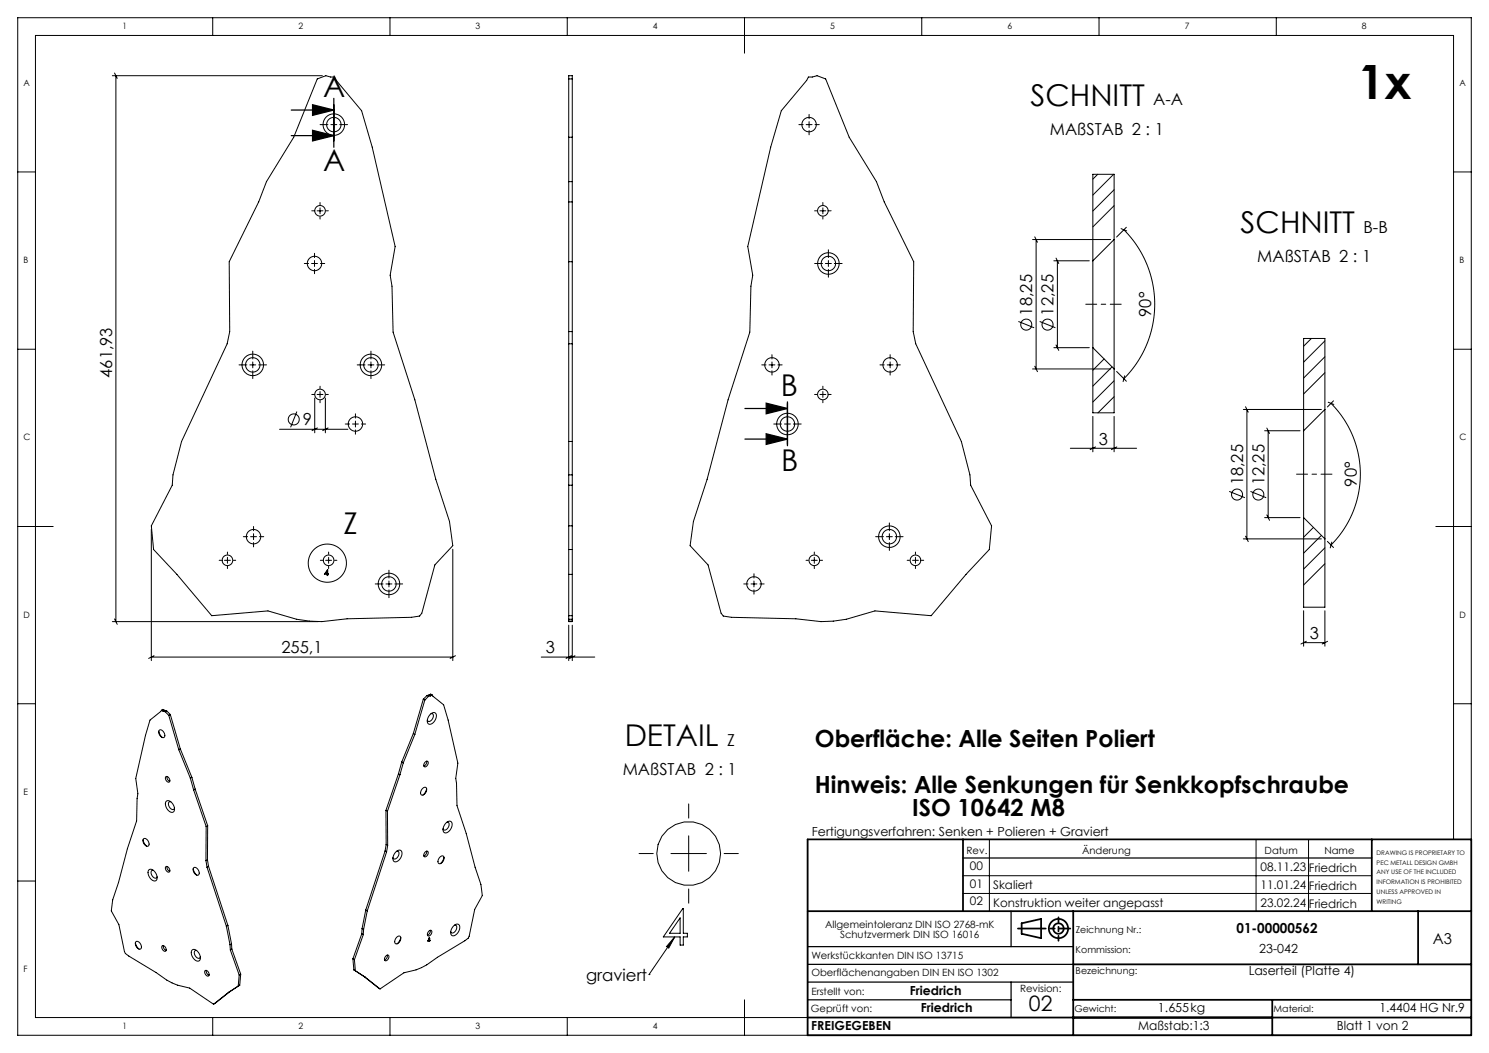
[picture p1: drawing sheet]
<svg xmlns="http://www.w3.org/2000/svg" width="420mm" height="297mm" viewBox="0 0 420 297" stroke-linecap="round" stroke-linejoin="round" font-family="sans-serif">
<g fill="none" stroke="#000" stroke-width=".28">
<path d="M60 5v5M110 5v5M160 5v5M210 5v10M260 5v5M310 5v5M360 5v5M31.7 21.4h59.2M32.3 20.6l.8 1.5M32.7 21.4v153.9M89.5 22.3l2.4-.9 1.4 .3h1.1l.4 1 7.2 8.5 3 10.3 6.5 28-1.4 8.1 .5 3.1 .3 13 6.1 19.1 5.9 22.4 3.9 11.9 .9 6.8-5 5.4-3.7 13.7-.6 .8-2.3 .3-18.2 .4-7.1 .8-3.4-.1-3.7-.5-8.1-2.4-15.9 1.4-9.8-11.7-6.6-7-.6-6.7 5.9-11.4 .2-3 2.4-9.4 12.9-27.5 .7-3.5-.1-19.7 8.3-16.8 2.2-5.8 7.6-12.5zM90.3 35.1h2.2"/>
<path d="M93.3 35.1h1.7M94.2 31.3v2.2M94.2 34.3v1.7M94.2 36.8v2.2M95.8 35.1h2.2M160.4 21.4h1v153.9h-1zM160.4 38.7h1M160.4 22.3h1M225.3 35.1h1.3M227.4 35.1h1.7M228 21.7h1.1l1.4-.3 2.4 .9 6.6 16.4 7.7 12.5 2.2 5.8 8.3 16.8-.1 19.7 .7 3.5 12.9 27.5 2.4 9.4 .2 3 5.9 11.4-.6 6.7-6.6 7-9.8 11.7-15.9-1.4-8.1 2.4-3.7 .5-3.4 .1-7.1-.8-18.2-.4-2.3-.3-.6-.8-3.7-13.7-5-5.4 .9-6.8 3.9-11.9 5.9-22.4 6.1-19.1 .3-13 .5-3.1-1.4-8.1 6.5-28 3-10.3 7.1-8.5zM228.2 32.3v1.2"/>
<path d="M228.2 34.3v1.7M228.2 36.8v1.2M229.9 35.1h1.2M5 48.5h5M87.9 59.5h.7M89.4 59.5h1.7M90.3 57.1v.7M90.3 58.6v1.7M91.9 59.5h.7M160.4 57h1M160.4 51.2h1M229.8 59.5h.6"/>
<path d="M231.3 59.5h1.6M232.1 57.1v.7M232.1 58.6v1.7M233.8 59.5h.6M309.6 49.2l-1.3 1.3M314.1 49.2l-5.8 5.8M314.3 53.5l-6 6M314.3 58l-6 6M410 48.5h5M85.8 74.3h1.2M87.9 74.3h1.6M88.7 71.4v1.3"/>
<path d="M88.7 73.5v1.7M88.7 76v1.2M90.3 61.1v.7M90.4 74.3h1.2M160.4 73.8h1M229.8 74.3h2.2M232.1 61.1v.7M232.8 74.3h1.7M233.7 70.4v2.3M233.7 73.5v1.7M233.7 76v2.2M235.3 74.3h2.2"/>
<path d="M291.3 67.6h22M291.9 66.8l.7 1.5M292.3 67.6v36.5M297.3 73.6h10M297.9 72.8l.7 1.5M298.3 73.6v24.5M308.3 73.6v24.5M314.3 67.6v36.5M314.3 67.6v-18.4h-6v24.4M314.3 67.6l-6 6M316.2 64.5l1.6 .6M317 64.8a29.7 29.7 0 0 1 0 42"/>
<path d="M317.7 64.1l-2.7 2.8M5 98.5h5M71.3 99v2.3M104.6 99v2.3M160.4 97h1M160.4 93.5h1M287.3 90.7l4.4 1.7M293.3 90.7l4.4 1.7M297.3 98.1h10M297.9 97.3l.7 1.5M308.3 98.1v18.3h6v-12.3M308.3 98.1l6 6"/>
<path d="M369.9 95.5l-2.2 2.2M373.7 96.1l-6 6M410 98.5h5M67.4 102.9h2.2M70.5 102.9h1.6M71.3 102.1v1.7M71.3 104.6v2.2M73 102.9h2.2M83.7 116.1l-1.7 4.4M87.9 111.3h.7M88.8 112.3v9.8M89.4 111.3h1.7"/>
<path d="M90.3 108.9v.7M90.3 110.4v1.7M90.3 112.9v.7M91.8 112.3v9.8M91.9 111.3h.7M97.4 119.6h1.2M99.4 119.6h1.7M100.3 116.7v1.2M100.3 118.8v1.6M100.8 102.9h2.2M101.9 119.6h1.2M103.8 102.9h1.7"/>
<path d="M104.6 102.1v1.7M104.6 104.6v2.2M106.3 102.9h2.2M214.9 102.9h1.2M216.9 102.9h1.7M217.7 100v1.3M217.7 102.1v1.7M217.7 104.6v1.2M218.2 119.6h2.3M219.4 102.9h1.2M221.3 119.6h1.7M222.1 115.7v2.2"/>
<path d="M222.1 118.8v1.6M223.8 119.6h2.2M229.8 111.3h.6M231.3 111.3h1.6M232.1 108.9v.7M232.1 110.4v1.7M232.1 112.9v.7M233.8 111.3h.6M248.2 102.9h1.2M250.2 102.9h1.7M251.1 100v1.3M251.1 102.1v1.7"/>
<path d="M251.1 104.6v1.2M252.7 102.9h1.3M291.3 104.1h22M291.9 103.3l.7 1.5M308.3 117.4v10M311.4 101.2l-3.1 3.2M313.7 103.5l-5.4 5.4M314.3 117.4v10M314.3 107.4l-6 6M314.3 111.9l-4.6 4.5M315 104.8l2.7 2.7M317.2 106l-.4 1.6"/>
<path d="M350.7 115.5h22M351.3 114.7l.8 1.6M351.7 115.5v36.5M373.7 100.6l-6 6M373.7 105.1l-6 6M373.7 115.5v36.5M373.7 115.5v-20h-6v26M373.7 115.5l-6 6M374.6 113.4l1.6 .7M375.4 113.8a28.2 28.2 0 0 1 0 39.9M376.1 113.1l-1.7 1.7M78.8 121.1h19.3"/>
<path d="M89.5 120.7l-1.5 .8M92.5 120.7l-1.5 .8M100.3 121.3v1.2M160.4 136.9h1M160.4 133.9h1M160.4 124.5h1M222.1 121.3v2.2M301.9 126.4h18.7M309 126.1l-1.5 .7M315 126.1l-1.5 .7M346.7 138.6l4.5 1.8M352.7 138.6l4.5 1.8"/>
<path d="M356.7 121.5h10M357.3 120.7l.8 1.6M357.7 121.5v24.5M367.7 121.5v24.5M5 148.5h10M42.7 149.3v37M61.8 158h.7M63.3 158h1.7M64.2 155.7v.7M64.2 157.2v1.7M64.2 159.7v.7M65.8 158h.7"/>
<path d="M68.6 151.4h1.2M70.7 151.4h1.6M71.5 148.5v1.2M71.5 150.5v1.7M71.5 153v1.2M73.2 151.4h1.2M90.4 158h.6M91.9 158h1.6M92.7 155.7v.7M92.7 157.2v1.7M92.7 159.7v.7M94.4 158h.6"/>
<path d="M127.7 154.9v31.4M160.4 148.3h1M160.4 155h1M227.4 158h.6M228.9 158h1.6M229.7 155.7v.7M229.7 157.2v1.7M229.7 159.7v.7M231.4 158h.6M247 151.4h2.2M250 151.4h1.7M250.9 147.5v2.2"/>
<path d="M250.9 150.5v1.7M250.9 153v2.2M252.5 151.4h2.2M255.9 158h.7M257.4 158h1.7M258.2 155.7v.7M258.2 157.2v1.7M258.2 159.7v.7M259.9 158h.7M350.7 152h22M351.3 151.2l.8 1.6M356.7 146h10"/>
<path d="M357.3 145.2l.8 1.6M367.7 146v25.3h6v-19.3M367.7 146l6 6M370.5 148.8l-2.8 2.7M372.7 151l-5 5M373.7 154.5l-6 6M373.7 159l-6 6M374.4 152.7l1.7 1.7M375.7 152.9l-.5 1.6M405 148.5h10M31.7 175.3h58.1M32.3 174.6l.8 1.5"/>
<path d="M92.3 161.1v.7h-.5zM92.4 160.6v1.2l.2 .2h-.2l-.1 .3v-.3h-.8zM105.8 164.7h2.2M108.9 164.7h1.6M109.7 160.8v2.2M109.7 163.9v1.6M109.7 166.4v2.2M111.4 164.7h2.2M160.4 176.3v10M160.4 162h1M160.4 173.7h1M160.4 174.7h1"/>
<path d="M160.4 175.2h1M161.4 176.3v10M209.8 164.7h1.2M211.8 164.7h1.7M212.7 161.8v1.2M212.7 163.9v1.6M212.7 166.4v1.2M214.3 164.7h1.2M367.7 172.3v10M373.7 172.3v10M5 198.5h5M42.7 185.3h85"/>
<path d="M43.4 184.9l-1.5 .8M119.4 197.2l.4 .3M119.4 197.2l-2.8 9.7M119.8 197.5l-2.8 9.6M120.4 196.2l.5 .2M120.4 196.2l-1 1M120.9 196.4l-1.1 1.1M121 196l.4 .3M121 196l-.6 .2M121.4 196.3l-.5 .1M121.9 196l3.2 2.8 1.3 4.3 2.7 12.1-.5 4.4 .2 1.3 .1 6.3 2.6 7.9 2.5 9.5 1.6 4.9 .4 3.1-2.1 3.9-1.8 8.1-8.7 5.4a18.2 18.2 0 0 1-9.5 4.4l-6.7 4.5M121.9 196l-.5 .3"/>
<path d="M121.9 196l-.4-.2-.5 .2M128.5 184.9l-1.5 .8M152.7 185.3h15.1M161.2 184.9l-1.5 .8M162.2 184.9l-1.5 .8M367.7 181.3h6M368.5 180.9l-1.6 .7M374.5 180.9l-1.6 .7M410 198.5h5M44.8 206.2l.3 1 .7 .8M45 205.9a1.33 1.33 0 0 1 1.3 .7 1.33 1.33 0 0 1-.2 1.5 1.49 1.49 0 0 1-1.1-2.2zM45.5 200.3l-3.2 2.8-1.3 4.3-2.7 12.2 .6 4.3-.2 1.4-.2 6.2-2.6 7.9-2.5 9.5-1.6 4.9-.4 3.1 2.1 3.9 1.9 8.1 8.6 5.4a18.2 18.2 0 0 0 9.5 4.4l6.7 4.5"/>
<path d="M45.5 200.3l.5 .3M45.5 200.3l.5-.2 .4 .2M46 200.6l.6 .1M46.4 200.3l-.4 .3M46.4 200.3l.6 .2M46.6 200.7l1 1.1M46.7 219.1a.89 .89 0 0 1 1 .5 .89 .89 0 0 1-.2 1 1.18 1.18 0 0 1-.8-1.5zM47 200.5l-.4 .2M47 200.5l1 1M47.1 219a1.28 1.28 0 0 0 .8 1.4M47.6 201.8l2.8 9.7M48 201.5l-.4 .3"/>
<path d="M48 201.5l2.9 9.7M50.4 211.5l3.3 8M50.9 211.2l-.5 .3M50.9 211.2l3.2 8M53.7 219.5l.9 3.3M54.1 219.2l-.4 .3M54.1 219.2l.9 3.4M112.4 218.3l.4 .2M112.4 218.3l-3.5 10.3M112.8 218.5l-3.5 10.3M113.3 214.9l.4 .3M113.3 214.9l-.9 3.4"/>
<path d="M113.7 215.2l-.9 3.3M116.6 206.9l.4 .2M116.6 206.9l-3.3 8M117 207.1l-3.3 8.1M119.9 215a.52 .52 0 0 1 .8-.2 .52 .52 0 0 1 0 .8 .6 .6 0 0 1-.5 .7 .6 .6 0 0 1-.7-.4zM120.3 214.7a1.27 1.27 0 0 1-.7 1.4M121.3 201.5a.98 .98 0 0 1 1.4-.4 .98 .98 0 0 1 .3 1.4 1.95 1.95 0 0 1-2.1 1.7 1.95 1.95 0 0 1 .4-2.7zM121.6 201.3a.65 .65 0 0 1 .7 .3 .65 .65 0 0 1-.1 .8 1.07 1.07 0 0 1-1.6 .9l-.1-.2M40.3 236.9l.4 1 .7 .8M40.5 236.5a1.33 1.33 0 0 1 1.3 .7 1.33 1.33 0 0 1-.1 1.5 1.5 1.5 0 0 1-1.2-2.2zM46.9 226a1.56 1.56 0 0 1 2.1 1.3 1.14 1.14 0 0 1-.6 1.8 2.4 2.4 0 0 1-1.5-3.1zM48.2 226.1a.65 .65 0 0 0-.7 .4 .65 .65 0 0 0 .1 .8 1.07 1.07 0 0 0 1.5 .8l.1-.2"/>
<path d="M54.6 222.8l3.6 10.3M55 222.6l-.4 .2M55 222.6l3.6 10.3M58.2 233.1l-.1 9.6M58.6 232.9l-.4 .2M58.6 232.9l-.1 9.6M108.9 228.6l.4 .2M108.9 228.6v9.6M108.9 238.2l.4 .2M108.9 238.2l-.3 1.8M109.3 228.8v9.6M109.3 238.4l-.3 1.9"/>
<path d="M119.2 222.4a.67 .67 0 0 1 1-.3 .67 .67 0 0 1 .1 1.1 1.07 1.07 0 0 1-1.6 .9v-.7zM120.3 222.4l-.3 1-.7 .8M125.8 232.2a.98 .98 0 0 1 1.4-.5 .98 .98 0 0 1 .2 1.5 1.95 1.95 0 0 1-2.1 1.6 1.95 1.95 0 0 1 .5-2.6zM126 231.9a.65 .65 0 0 1 .7 .4 .65 .65 0 0 1-.1 .7 1.07 1.07 0 0 1-1.5 .9l-.1-.2M194.3 226.7v4M194.3 235.7v10M227.8 236.8v55.2M279.1 236.8v20.2M354.3 236.8v20.2M369.1 236.8v20.2M410 236.8v-226.8h-400v277h217.8M415 236.8v-231.8h-410v287h410"/>
<path d="M5 248.5h5M42 245.4a1.57 1.57 0 0 1 2.1 1.2 1.14 1.14 0 0 1-.6 1.9 2.4 2.4 0 0 1-1.5-3.1zM43.3 245.5a.65 .65 0 0 0-.7 .3 .65 .65 0 0 0 .1 .8 1.07 1.07 0 0 0 1.5 .9l.1-.2M46.7 244.5a.89 .89 0 0 1 1 .4 .89 .89 0 0 1-.2 1.1 1.18 1.18 0 0 1-.8-1.5zM47.1 244.4a1.28 1.28 0 0 0 .8 1.4M54.5 245l.3 1 .7 .8M54.7 244.7a1.33 1.33 0 0 1 1.3 .7 1.33 1.33 0 0 1-.2 1.5 1.5 1.5 0 0 1-1.1-2.2zM58.1 242.7l.3 1.9M58.4 244.6l5.5 16.7M58.5 242.5l-.4 .2M58.5 242.5l.3 1.9M58.8 244.4l-.4 .2"/>
<path d="M58.8 244.4l5.5 16.6M103.2 256.7l.4 .2M103.2 256.7l-1.1 5.2M103.6 256.9l-1 5.2M108.6 240l.4 .3M108.6 240l-5.4 16.7M109 240.3l-5.4 16.6M111.6 240.3a.98 .98 0 0 1 1.4-.4 .98 .98 0 0 1 .3 1.4 1.95 1.95 0 0 1-2.1 1.7 1.95 1.95 0 0 1 .4-2.7zM111.9 240.1a.65 .65 0 0 1 .7 .3 .65 .65 0 0 1-.1 .8 1.07 1.07 0 0 1-1.6 .9l-.1-.2M119.9 240.4a.52 .52 0 0 1 .8-.3 .52 .52 0 0 1 0 .9 .6 .6 0 0 1-.5 .6 .6 .6 0 0 1-.7-.4zM120.3 240.1a1.27 1.27 0 0 1-.7 1.3M124.1 241.8a.67 .67 0 0 1 1-.3 .67 .67 0 0 1 .1 1 1.07 1.07 0 0 1-1.6 .9v-.9z"/>
<path d="M125.2 241.8l-.3 1-.7 .8M180.3 240.7h4M189.3 240.7h10M191.8 258.9v4.3h-2.9zM192.6 256.3h.1v6.9h1.2v1.1h-1.2v2.3h-.9v-2.3h-4.7zM194.3 250.7v4M204.3 240.7h4M271.6 252h115.3M271.6 247h115.3M38.2 265.9l.3 1 .7 .8M38.4 265.6a1.33 1.33 0 0 1 1.3 .7 1.33 1.33 0 0 1-.2 1.4 1.49 1.49 0 0 1-1.1-2.1zM45.7 266.8a.89 .89 0 0 1 1 .5 .89 .89 0 0 1-.2 1 1.18 1.18 0 0 1-.8-1.5z"/>
<path d="M46.1 266.7a1.27 1.27 0 0 0 .8 1.4M54.2 268a1.56 1.56 0 0 1 2.1 1.2 1.14 1.14 0 0 1-.6 1.9 2.4 2.4 0 0 1-1.5-3.1zM55.5 268.1a.65 .65 0 0 0-.7 .3 .65 .65 0 0 0 .1 .8 1.07 1.07 0 0 0 1.5 .9l.1-.2M57.8 273.8a.89 .89 0 0 1 1 .5 .89 .89 0 0 1-.2 1 1.18 1.18 0 0 1-.8-1.5zM58.2 273.7a1.28 1.28 0 0 0 .8 1.4M63.9 261.3l1 5.2M64.3 261l-.4 .3M64.3 261l1 5.2M64.4 279.9l-4.2 3.3M64.4 279.9l.4-.2-4.6 3.5M64.9 266.5l.1 1.4M65 267.9l2.5 7.1"/>
<path d="M65.3 266.2l-.4 .3M65.3 266.2l.1 1.5M65.4 267.7l-.4 .2M65.4 267.7l2.5 7.1M67.5 275l-.3 3.1 .4-.2M67.6 277.9l-3.2 2M67.9 274.8l-.4 .2M67.9 274.8l-.3 3.1M99.5 270.4l.5 .3M99.5 270.4l.3 3.2M99.8 273.6l3.2 2M100 270.7l.2 3.1-.4-.2"/>
<path d="M102 263.4l.5 .2M102 263.4l-2.5 7M102.1 261.9l.5 .2M102.1 261.9l-.1 1.5M102.5 263.6l-2.5 7.1M102.6 262.1l-.1 1.5M103 275.6l4.2 3.3M103 275.6l-.4-.2 4.6 3.5M108.8 269.7a.52 .52 0 0 1 .8-.2 .52 .52 0 0 1 0 .8 .6 .6 0 0 1-.4 .7 .6 .6 0 0 1-.8-.4zM109.3 269.4a1.27 1.27 0 0 1-.8 1.4M111.9 264.4a.67 .67 0 0 1 1-.3 .67 .67 0 0 1 .1 1 1.07 1.07 0 0 1-1.6 .9v-.6zM113 264.4l-.3 1-.7 .8"/>
<path d="M120.8 265.3h.1M120.9 262.7a.52 .52 0 0 1 .8-.2 .52 .52 0 0 1 0 .8 .6 .6 0 0 1-.4 .7 .6 .6 0 0 1-.8-.4zM121 264.8h.1M121 265.2h.1M121 264.8v.3l-.2 .2M121 265.2l.1 .2M121.1 264.5l-.4 .9 .3-.2M121.1 265.2h.1M121.1 265.4h.1M121.1 264.5v.7M121.1 265.2v.2M121.1 264.5h.1"/>
<path d="M121.4 262.4a1.28 1.28 0 0 1-.8 1.4M127.9 261.2a.98 .98 0 0 1 1.4-.5 .98 .98 0 0 1 .3 1.5 1.95 1.95 0 0 1-2.1 1.7 1.95 1.95 0 0 1 .4-2.7zM128.2 261a.65 .65 0 0 1 .7 .3 .65 .65 0 0 1-.2 .8 1.07 1.07 0 0 1-1.5 .9l-.1-.2M183.1 274.9h.1M190.3 264.3l-7.2 10.6M190.3 264.3l-1.7 3.1-.6-.4zM60 287v5M110 287v5M160 287v5M210 282v10"/>
<circle cx="94.2" cy="35.1" r="3"/>
<circle cx="94.2" cy="35.1" r="2.04"/>
<circle cx="228.2" cy="35.1" r="2.04"/>
<circle cx="90.3" cy="59.5" r="1.5"/>
<circle cx="232.1" cy="59.5" r="1.5"/>
<circle cx="88.7" cy="74.3" r="2.04"/>
<circle cx="233.7" cy="74.3" r="2.04"/>
<circle cx="233.7" cy="74.3" r="3"/>
<circle cx="289.5" cy="91.6" r="1.56"/>
<circle cx="295.5" cy="91.6" r="1.56"/>
<circle cx="71.3" cy="102.9" r="2.04"/>
<circle cx="71.3" cy="102.9" r="3"/>
<circle cx="82.9" cy="118.3" r="1.56"/>
<circle cx="90.3" cy="111.3" r="1.5"/>
<circle cx="100.3" cy="119.6" r="2.04"/>
<circle cx="104.6" cy="102.9" r="2.04"/>
<circle cx="104.6" cy="102.9" r="3"/>
<circle cx="217.7" cy="102.9" r="2.04"/>
<circle cx="222.1" cy="119.6" r="2.04"/>
<circle cx="222.1" cy="119.6" r="3"/>
<circle cx="232.1" cy="111.3" r="1.5"/>
<circle cx="251.1" cy="102.9" r="2.04"/>
<circle cx="348.9" cy="139.5" r="1.56"/>
<circle cx="354.9" cy="139.5" r="1.56"/>
<circle cx="64.2" cy="158" r="1.5"/>
<circle cx="71.5" cy="151.4" r="2.04"/>
<circle cx="92.3" cy="158.8" r="5.4"/>
<circle cx="92.7" cy="158" r="1.5"/>
<circle cx="229.7" cy="158" r="1.5"/>
<circle cx="250.9" cy="151.4" r="3"/>
<circle cx="250.9" cy="151.4" r="2.04"/>
<circle cx="258.2" cy="158" r="1.5"/>
<circle cx="109.7" cy="164.7" r="3"/>
<circle cx="109.7" cy="164.7" r="2.04"/>
<circle cx="212.7" cy="164.7" r="2.04"/>
<circle cx="194.3" cy="240.7" r="9"/>
</g>
<g fill="none" stroke="#000" stroke-width=".35">
<path d="M82.2 31h12M82.2 38.3h12M88.2 29.5l6 1.5-6 1.5zM88.2 36.8l6 1.5-6 1.5zM94.2 27.7v13.8M210.1 115.2h12M216.1 113.7l6 1.5-6 1.5zM222.1 113.3v12.4M210.1 123.8h12M216.1 122.3l6 1.5-6 1.5zM271.6 242h115.3M285.2 257v10"/>
<path d="M227.8 277h74.9M227.8 267h74.9M227.8 272h74.9M285.2 277v10M227.8 282h57.4"/>
</g>
<g fill="none" stroke="#000" stroke-width=".5">
<path d="M227.8 236.8h187.2v55.2h-187.2zM271.6 236.8v20.2M386.9 236.8v20.2M227.8 257h187.2M302.7 257v35M400 257v15M288.2 260.4l5.5-1.2v5.4l-5.5-1.2zM302.7 272h112.3M227.8 287h187.2M302.7 282h112.3M358.9 282v10"/>
<circle cx="298.6" cy="261.9" r="2.72"/>
<circle cx="298.6" cy="261.9" r="1.47"/>
</g>
<path d="M316.3 85.8h-10M375.7 133.7h-10" fill="none" stroke="#000" stroke-width=".28" stroke-dasharray="15.2 1.3 1.3 1.3" stroke-dashoffset="12.1"/>
<path d="M287.1 261.9h14.8" fill="none" stroke="#000" stroke-width=".5" stroke-dasharray="15.2 1.3 1.3 1.3" stroke-dashoffset="7.4"/>
<path d="M298.6 258.7v6.6" fill="none" stroke="#000" stroke-width=".5" stroke-dasharray="15.2 1.3 1.3 1.3" stroke-dashoffset="13.8"/>
<g fill="#000">
<path d="M190.3 264.3l-1.7 3.1-.6-.4z"/>
<path d="M88.2 29.5l6 1.5-6 1.5zM88.2 36.8l6 1.5-6 1.5z"/>
<path d="M216.1 113.7l6 1.5-6 1.5zM216.1 122.3l6 1.5-6 1.5z"/>
</g>
<text font-size="13.3" x="383.1" y="28">1x</text>
<g font-size="8.5">
<text x="91.2" y="27.3">A</text>
<text x="290.7" y="29.8">SCHNITT</text>
<text x="91.2" y="48.3">A</text>
<text x="349.9" y="65.8">SCHNITT</text>
<text x="220.2" y="111.8">B</text>
<text x="220.4" y="132.8">B</text>
<text x="96.8" y="150.6">Z</text>
<text x="176.2" y="210.4">DETAIL</text>
</g>
<g font-size="6.7">
<text x="229.8" y="210.7">Oberfläche: Alle Seiten Poliert</text>
<text x="229.8" y="223.6">Hinweis: Alle Senkungen für Senkkopfschraube</text>
<text x="257.3" y="230.1">ISO 10642 M8</text>
</g>
<text font-size="6" x="290.2" y="285.2">02</text>
<g font-size="4.7">
<text x="325.3" y="29.7">A-A</text>
<text x="296.1" y="38">MAßSTAB 2 : 1</text>
<text x="384.6" y="65.8">B-B</text>
<text x="354.6" y="74">MAßSTAB 2 : 1</text>
<text x="291.2" y="89" transform="rotate(-90 291.2 89)">18,25</text>
<text x="297.2" y="89" transform="rotate(-90 297.2 89)">12,25</text>
<text x="324.7" y="89.3" transform="rotate(-90 324.7 89.3)">90°</text>
<text x="31.7" y="106.6" transform="rotate(-90 31.7 106.6)">461,93</text>
<text x="85.4" y="120">9</text>
<text x="310" y="125.4">3</text>
<text x="350.6" y="136.9" transform="rotate(-90 350.6 136.9)">18,25</text>
<text x="356.6" y="136.9" transform="rotate(-90 356.6 136.9)">12,25</text>
<text x="382.7" y="137.3" transform="rotate(-90 382.7 137.3)">90°</text>
<text x="79.4" y="184.3">255,1</text>
<text x="154" y="184.3">3</text>
<text x="369.4" y="180.2">3</text>
<text x="205.1" y="210.4">Z</text>
<text x="175.7" y="218.6">MAßSTAB 2 : 1</text>
<text x="165.3" y="276.7">graviert</text>
</g>
<text font-size="4.2" x="404.2" y="266.2">A3</text>
<text font-size="3.9" x="348.8" y="263.3">01-00000562</text>
<g font-size="3.5">
<text x="229" y="235.7">Fertigungsverfahren: Senken + Polieren + Graviert</text>
<text x="355.2" y="268.8">23-042</text>
<text x="352.2" y="275.1">Laserteil (Platte 4)</text>
<text x="256.6" y="280.5">Friedrich</text>
<text x="259.8" y="285.5">Friedrich</text>
<text x="326.6" y="285.5">1.655kg</text>
<text x="389.1" y="285.5">1.4404 HG Nr.9</text>
<text x="228.8" y="290.6">FREIGEGEBEN</text>
<text x="321" y="290.6">Maßstab:1:3</text>
<text x="377.1" y="290.6">Blatt 1 von 2</text>
</g>
<g font-size="3.3">
<text x="273.6" y="245.4">00</text>
<text x="355.5" y="245.8">08.11.23</text>
<text x="273.6" y="250.4">01</text>
<text x="280.1" y="250.8">Skaliert</text>
<text x="355.5" y="250.8">11.01.24</text>
<text x="369.2" y="246">Friedrich</text>
<text x="369.2" y="251">Friedrich</text>
<text x="273.6" y="255.4">02</text>
<text x="280.1" y="255.8">Konstruktion weiter angepasst</text>
<text x="355.5" y="255.8">23.02.24</text>
<text x="369.2" y="256">Friedrich</text>
</g>
<g font-size="2.8">
<text x="272.6" y="240.7">Rev.</text>
<text x="305.2" y="240.7">Änderung</text>
<text x="356.7" y="240.7">Datum</text>
<text x="373.6" y="240.7">Name</text>
<text x="232.7" y="261.8">Allgemeintoleranz DIN ISO 2768-mK</text>
<text x="237" y="264.6">Schutzvermerk DIN ISO 16016</text>
<text x="228.9" y="270.4">Werkstückkanten DIN ISO 13715</text>
<text x="228.9" y="275.3">Oberflächenangaben DIN EN ISO 1302</text>
<text x="228.9" y="280.6">Erstellt von:</text>
<text x="287.7" y="279.8">Revision:</text>
<text x="228.7" y="285.5">Geprüft von:</text>
</g>
<g font-size="2.7">
<text x="303.4" y="263.3">Zeichnung Nr.:</text>
<text x="303.4" y="268.8">Kommission:</text>
<text x="303.4" y="274.7">Bezeichnung:</text>
<text x="303.1" y="285.5">Gewicht:</text>
<text x="359.2" y="285.5">Material:</text>
</g>
<g font-size="2.5">
<text x="34.6" y="8.2">1</text>
<text x="84.2" y="8.2">2</text>
<text x="134.2" y="8.2">3</text>
<text x="184.2" y="8.2">4</text>
<text x="234.2" y="8.2">5</text>
<text x="284.2" y="8.2">6</text>
<text x="334.2" y="8.2">7</text>
<text x="384.2" y="8.2">8</text>
<text x="6.7" y="24.2">A</text>
<text x="411.7" y="24.2">A</text>
<text x="6.7" y="74.2">B</text>
<text x="411.7" y="74.2">B</text>
<text x="6.7" y="124.2">C</text>
<text x="411.7" y="124.2">C</text>
<text x="6.7" y="174.2">D</text>
<text x="411.7" y="174.2">D</text>
<text x="6.7" y="224.2">E</text>
<text x="6.7" y="274.2">F</text>
<text x="34.6" y="290.2">1</text>
<text x="84.2" y="290.2">2</text>
<text x="134.2" y="290.2">3</text>
<text x="184.2" y="290.2">4</text>
</g>
<g font-size="1.8">
<text x="388.3" y="241.1">DRAWING IS PROPRIETARY TO</text>
<text x="388.3" y="243.9">PEC METALL DESIGN GMBH</text>
<text x="388.3" y="246.6">ANY USE OF THE INCLUDED</text>
<text x="388.3" y="249.4">INFORMATION IS PROHIBITED</text>
<text x="388.3" y="252.2">UNLESS APPROVED IN</text>
<text x="388.3" y="254.9">WRITING</text>
</g>
</svg>
